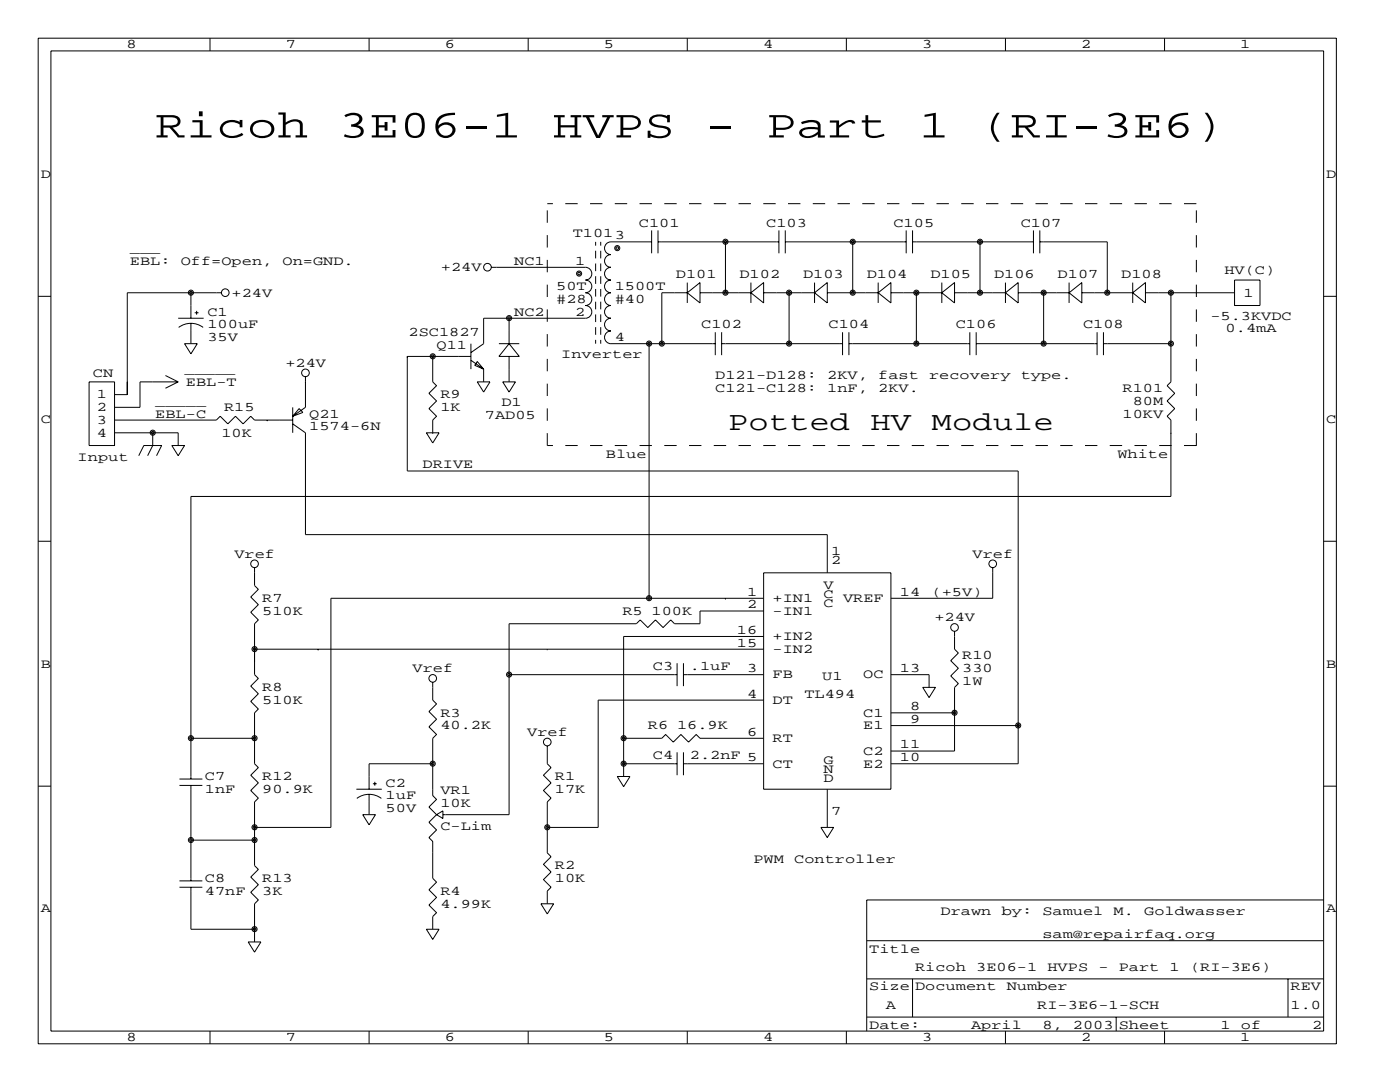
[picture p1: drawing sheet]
<svg xmlns="http://www.w3.org/2000/svg" width="279mm" height="216mm" viewBox="0 0 279 216" stroke-linecap="round" stroke-linejoin="round" font-family="sans-serif">
<g fill="none" stroke="#000" stroke-width=".2">
<path d="M7.6 7.6h259.1v200.7h-259.1zM10.2 10.2h254v195.5h-254zM41.9 7.6v2.6M73.7 7.6v2.6M105.4 7.6v2.6M137.2 7.6v2.6M168.9 7.6v2.6M200.7 7.6v2.6M232.4 7.6v2.6M7.6 59.1h2.6M38.1 58.4v5.1M44.2 58.4h-18.8v20.3h-2.5"/>
<path d="M98 53.3h18.8a1.27 1.27 0 0 1 1.3 1.3 1.27 1.27 0 0 1-1.3 1.3 1.27 1.27 0 0 1 1.3 1.3 1.27 1.27 0 0 1-1.3 1.2 1.27 1.27 0 0 1 1.3 1.3 1.27 1.27 0 0 1-1.3 1.3 1.27 1.27 0 0 1 1.3 1.2 1.27 1.27 0 0 1-1.3 1.3h-20.3v5.1l-2.5 1.8M118.9 48.3v.7M118.9 50v1.6M118.9 52.6v1.5M118.9 55.1v1.5M118.9 57.7v1.5M119.9 48.3v.7M119.9 50v1.6M119.9 52.6v1.5M119.9 55.1v1.5M119.9 57.7v1.5M130 48.3h-8.1a1.27 1.27 0 0 0-1.3 1.2 1.27 1.27 0 0 0 1.3 1.3 1.27 1.27 0 0 0-1.3 1.3 1.27 1.27 0 0 0 1.3 1.2 1.27 1.27 0 0 0-1.3 1.3 1.27 1.27 0 0 0 1.3 1.3 1.27 1.27 0 0 0-1.3 1.3 1.27 1.27 0 0 0 1.3 1.2 1.27 1.27 0 0 0-1.3 1.3 1.27 1.27 0 0 0 1.3 1.3 1.27 1.27 0 0 0-1.3 1.2 1.27 1.27 0 0 0 1.3 1.3 1.27 1.27 0 0 0-1.3 1.3 1.27 1.27 0 0 0 1.3 1.2 1.27 1.27 0 0 0-1.3 1.3 1.27 1.27 0 0 0 1.3 1.3h20.8"/>
<path d="M130 46v4.5M131.3 48.3h24.1M131.3 46v4.5M137.2 56.4v4.1M137.2 58.4h-5.1v10.2M137.2 58.4l2.5-2v4.1zM139.7 58.4h10.2M144.8 48.3v10.1M149.9 58.4l2.5-2v4.1zM149.9 56.4v4.1M152.4 58.4h10.2M155.4 46v4.5"/>
<path d="M156.7 48.3h24.1M156.7 46v4.5M157.5 58.4v10.2M162.6 58.4l2.5-2v4.1zM162.6 56.4v4.1M165.1 58.4h10.2M170.2 48.3v10.1M175.3 58.4l2.5-2v4.1zM175.3 56.4v4.1M177.8 58.4h10.2M180.8 46v4.5M182.1 46v4.5"/>
<path d="M182.1 48.3h24.1M182.9 58.4v10.2M188 58.4l2.5-2v4.1zM188 56.4v4.1M190.5 58.4h10.2M195.6 48.3v10.1M200.7 56.4v4.1M200.7 58.4l2.5-2v4.1zM203.2 58.4h10.2M206.2 46v4.5M207.5 48.3h13.5v10.1M207.5 46v4.5"/>
<path d="M208.3 58.4v10.2M213.4 58.4l2.5-2v4.1zM213.4 56.4v4.1M215.9 58.4h10.2M226.1 58.4l2.5-2v4.1zM226.1 56.4v4.1M228.6 58.4h17.8M233.7 58.4v17.8l-.8 .8 1.5 1.5-1.5 1.5 1.5 1.5-1.5 1.6 .8 .7v15.3h-195.6v56.3M246.4 55.9h5.1v5.1h-5.1zM264.2 59.1h2.5M17.8 76.2h5.1v12.7h-5.1zM33 74.9l2.6 1.3"/>
<path d="M35.6 63.5h5M35.6 76.2l-2.6 1.3M35.6 76.2h-7.7v5.1h-5M35.7 65.3a4.1 4.1 0 0 1 4.8 0M36.8 68.6h2.6l-1.3 2zM38.1 64.5v4.1M38.9 62.4h.7M39.2 62v.8M61 76.2h.1M61 75.2v6.1l-2.6 1.8M81.3 71.1h.1M81.3 71.1v22.9h121.9v58.4h-25.4"/>
<path d="M81.3 71.1h12.7M86.4 71.1v5.1l.7 .8-1.5 1.5 1.5 1.5-1.5 1.5 1.5 1.6-.7 .7v2.6M94 68.6v5.1M94 71.9l2.5 1.8M95.2 76.2h2.6l-1.3 2zM95.2 72.1l1.3 1.6-1.8-.8zM96.5 73.7v2.5M99.6 68.6h4M100.3 76.2h2.6l-1.3 2zM101.6 63.5v5.1M101.6 71.1v5.1M101.6 68.6l2 2.5h-4z"/>
<path d="M118.9 60.2v1.5M118.9 62.7v1.6M118.9 65.3v1.5M118.9 67.8v.8M119.9 60.2v1.5M119.9 62.7v1.6M119.9 65.3v1.5M119.9 67.8v.8M129.5 68.6v50.8M142.7 66.3v4.6M144 68.6h24.1M144 66.3v4.6"/>
<path d="M168.1 66.3v4.6M169.4 68.6h24.1M169.4 66.3v4.6M193.5 66.3v4.6M194.8 68.6h24.1M194.8 66.3v4.6M218.9 66.3v4.6M220.2 68.6h13.5M220.2 66.3v4.6M22.9 83.8h20.3l.7-.7 1.6 1.5 1.5-1.5 1.5 1.5 1.5-1.5 .8 .7h7.6M22.9 86.4h12.7v2.5M27.7 90.9l1-2h3.6l-1.1 2"/>
<path d="M30.5 86.4v2.5l-1 2M34.3 88.9h2.5l-1.2 2zM53.3 83.8h.1M58.4 84.6l2.6 1.8v20.3h104.1v7.6M58.4 81.3v5.1M59.7 81.5l.8 .8-2.1 .8zM85.1 86.4h2.5l-1.2 2zM86.4 86.4h.1M233.7 86.4h.1M7.6 108h2.6M50.8 113.3v3.5l.8 .8-1.6 1.5 1.6 1.5-1.6 1.6 1.6 1.5-.8 .8v10.1l.8 .8-1.6 1.5 1.6 1.5-1.6 1.6 1.6 1.5-.8 .7v10.2l.8 .8-1.6 1.5 1.6 1.5-1.6 1.5 1.6 1.6-.8 .7v12.7l.8 .8-1.6 1.5 1.6 1.5-1.6 1.6 1.6 1.5-.8 .7v7.7M144.8 119.4h.1"/>
<path d="M152.4 114.3h25.4v43.2h-25.4zM152.4 119.4h-86.4v45.7h-15.2M198.1 113.3v6.1h-20.3M264.2 108h2.5M50.8 129.5h101.6M63.5 129.5h.1M86.4 136.1v3.6l.7 .8-1.5 1.5 1.5 1.5-1.5 1.5 1.5 1.6-.7 .7v11.4l.7 .8-1.5 1.5 1.5 1.6M101.6 134.6h33.5M109.2 129.5h.1M135.1 132.3v4.6M136.4 132.3v4.6M136.4 134.6h16"/>
<path d="M152.4 121.9h-12.7v2.6h-5.1l-.7-.8-1.6 1.5-1.5-1.5-1.5 1.5-1.5-1.5-.8 .8h-25.4v38.1h-13.2M152.4 139.7h-33v25.4h-10.2M152.4 127h-27.9v27.9M177.8 134.6h7.6v2.6M184.1 137.2h2.6l-1.3 2zM190.5 126v3.5l.8 .8-1.6 1.5 1.6 1.5-1.6 1.6 1.6 1.5-.8 .8v12.7h-12.7M7.6 156.9h2.6M35.8 156.7h4.6M35.8 155.4h4.6M38.1 156.7v19.1M38.1 147.3h12.7M71.1 157.5h5.1"/>
<path d="M71.2 159.3a4.1 4.1 0 0 1 4.9 0M73.7 158.5v4.1M74.4 156.4h.8M74.8 156v.8M86.4 152.4h-12.7v5.1M109.2 148.8v3.6l.8 .8-1.5 1.5 1.5 1.5-1.5 1.5 1.5 1.6-.8 .7v10.2l.8 .7-1.5 1.6 1.5 1.5-1.5 1.5 1.5 1.5-.8 .8v2.5M123.2 154.9h2.5l-1.2 2.1zM124.5 147.3h7.6l.7-.7 1.6 1.5 1.5-1.5 1.5 1.5 1.5-1.5 .8 .7h12.7M124.5 152.4h10.6M135.1 150.1v4.6M136.4 152.4h16M136.4 150.1v4.6"/>
<path d="M165.1 157.5v7.6M177.8 142.2h12.7M177.8 144.8h25.4M203.2 144.8h.1M264.2 156.9h2.5M35.8 177h4.6M35.8 175.8h4.6M38.1 177v8.4h12.7M38.1 167.6h12.7M72.4 162.6h2.5l-1.2 2zM87.1 162.6l-1.5 1.5 1.5 1.5-1.5 1.5 .8 .8v7.4l.7 .7-1.5 1.5 1.5 1.6-1.5 1.5 1.5 1.5-.7 .8v2.5M87.1 162.6l1.3-.8v1.5z"/>
<path d="M163.8 165.1h2.6l-1.3 2zM264.2 179.6h-91.2v26.1M49.5 188h2.6l-1.3 2zM85.1 185.4h2.5l-1.2 2.1zM107.9 180.3h2.6l-1.3 2.1zM173 195.3h91.2M173 187.7h91.2M182.1 195.3v7.6M257 195.3v7.6M41.9 205.7v2.6M73.7 205.7v2.6M105.4 205.7v2.6"/>
<path d="M137.2 205.7v2.6M168.9 205.7v2.6M173 202.9h91.2M200.7 205.7v2.6M222.8 202.9v2.8M232.4 205.7v2.6"/>
<circle cx="38.1" cy="58.4" r=".51"/>
<circle cx="38.1" cy="58.4" r=".25"/>
<circle cx="45" cy="58.4" r=".76"/>
<circle cx="97.3" cy="53.3" r=".76"/>
<circle cx="115.6" cy="54.6" r=".51"/>
<circle cx="115.6" cy="54.6" r=".25"/>
<circle cx="123.2" cy="49.5" r=".51"/>
<circle cx="123.2" cy="49.5" r=".25"/>
<circle cx="144.8" cy="58.4" r=".51"/>
<circle cx="144.8" cy="48.2" r=".51"/>
<circle cx="144.8" cy="48.2" r=".25"/>
<circle cx="144.8" cy="58.4" r=".25"/>
<circle cx="157.5" cy="58.4" r=".51"/>
<circle cx="157.5" cy="58.4" r=".25"/>
<circle cx="170.2" cy="58.4" r=".51"/>
<circle cx="170.2" cy="48.2" r=".51"/>
<circle cx="170.2" cy="48.2" r=".25"/>
<circle cx="170.2" cy="58.4" r=".25"/>
<circle cx="182.9" cy="58.4" r=".51"/>
<circle cx="182.9" cy="58.4" r=".25"/>
<circle cx="195.6" cy="58.4" r=".51"/>
<circle cx="195.6" cy="48.2" r=".51"/>
<circle cx="195.6" cy="48.2" r=".25"/>
<circle cx="195.6" cy="58.4" r=".25"/>
<circle cx="208.3" cy="58.4" r=".51"/>
<circle cx="208.3" cy="58.4" r=".25"/>
<circle cx="221" cy="58.4" r=".51"/>
<circle cx="221" cy="58.4" r=".25"/>
<circle cx="233.7" cy="58.4" r=".51"/>
<circle cx="233.7" cy="58.4" r=".25"/>
<circle cx="61" cy="74.4" r=".76"/>
<circle cx="86.4" cy="71.1" r=".51"/>
<circle cx="86.4" cy="71.1" r=".25"/>
<circle cx="101.6" cy="63.5" r=".51"/>
<circle cx="101.6" cy="63.5" r=".25"/>
<circle cx="129.5" cy="68.6" r=".51"/>
<circle cx="129.5" cy="68.6" r=".25"/>
<circle cx="132.1" cy="68.6" r=".51"/>
<circle cx="132.1" cy="68.6" r=".25"/>
<circle cx="157.5" cy="68.6" r=".51"/>
<circle cx="157.5" cy="68.6" r=".25"/>
<circle cx="182.9" cy="68.6" r=".51"/>
<circle cx="182.9" cy="68.6" r=".25"/>
<circle cx="208.3" cy="68.6" r=".51"/>
<circle cx="208.3" cy="68.6" r=".25"/>
<circle cx="233.7" cy="68.6" r=".51"/>
<circle cx="233.7" cy="68.6" r=".25"/>
<circle cx="30.5" cy="86.3" r=".51"/>
<circle cx="30.5" cy="86.3" r=".25"/>
<circle cx="50.8" cy="112.5" r=".76"/>
<circle cx="129.5" cy="119.4" r=".51"/>
<circle cx="129.5" cy="119.4" r=".25"/>
<circle cx="198.1" cy="112.5" r=".76"/>
<circle cx="50.8" cy="129.5" r=".51"/>
<circle cx="50.8" cy="129.5" r=".25"/>
<circle cx="86.4" cy="135.4" r=".76"/>
<circle cx="101.6" cy="134.6" r=".51"/>
<circle cx="101.6" cy="134.6" r=".25"/>
<circle cx="190.5" cy="125.2" r=".76"/>
<circle cx="38.1" cy="147.3" r=".51"/>
<circle cx="38.1" cy="147.3" r=".25"/>
<circle cx="50.8" cy="147.3" r=".51"/>
<circle cx="50.8" cy="147.3" r=".25"/>
<circle cx="86.4" cy="152.4" r=".51"/>
<circle cx="86.4" cy="152.4" r=".25"/>
<circle cx="109.2" cy="148.1" r=".76"/>
<circle cx="124.5" cy="152.4" r=".51"/>
<circle cx="124.5" cy="147.3" r=".51"/>
<circle cx="124.5" cy="147.3" r=".25"/>
<circle cx="124.5" cy="152.4" r=".25"/>
<circle cx="190.5" cy="142.2" r=".51"/>
<circle cx="190.5" cy="142.2" r=".25"/>
<circle cx="203.2" cy="144.8" r=".51"/>
<circle cx="203.2" cy="144.8" r=".25"/>
<circle cx="38.1" cy="167.6" r=".51"/>
<circle cx="38.1" cy="167.6" r=".25"/>
<circle cx="50.8" cy="165.1" r=".51"/>
<circle cx="50.8" cy="167.6" r=".51"/>
<circle cx="50.8" cy="165.1" r=".25"/>
<circle cx="50.8" cy="167.6" r=".25"/>
<circle cx="109.2" cy="165.1" r=".51"/>
<circle cx="109.2" cy="165.1" r=".25"/>
<circle cx="50.8" cy="185.4" r=".51"/>
<circle cx="50.8" cy="185.4" r=".25"/>
</g>
<path d="M238.8 40.6h-129.6M109.2 88.9v-48.3M238.8 88.9v-48.3M238.8 88.9h-129.6" fill="none" stroke="#000" stroke-width=".2" stroke-dasharray="2.5" stroke-linecap="butt"/>
<g font-size="7.9">
<text x="31" y="27.4">Ricoh</text>
<text x="67.6" y="27.4">3E06-1</text>
<text x="110.2" y="27.4">HVPS</text>
<text x="140.7" y="27.4">-</text>
<text x="152.9" y="27.4">Part</text>
<text x="183.4" y="27.4">1</text>
<text x="195.6" y="27.4">(RI-3E6)</text>
</g>
<g font-size="5.3">
<text x="145.3" y="85.9">Potted</text>
<text x="173.7" y="85.9">HV</text>
<text x="185.9" y="85.9">Module</text>
</g>
<g font-size="2.6">
<text x="25.3" y="9.7">8</text>
<text x="57" y="9.7">7</text>
<text x="88.8" y="9.7">6</text>
<text x="120.5" y="9.7">5</text>
<text x="152.3" y="9.7">4</text>
<text x="184" y="9.7">3</text>
<text x="215.8" y="9.7">2</text>
<text x="247.5" y="9.7">1</text>
<text x="8.1" y="35.5">D</text>
<text x="264.7" y="35.5">D</text>
<text x="114.3" y="47.2">T1013</text>
<text x="127.5" y="45.2">C101</text>
<text x="152.9" y="45.2">C103</text>
<text x="178.3" y="45.2">C105</text>
<text x="203.7" y="45.2">C107</text>
<text x="25.9" y="52.8">EBL:</text>
<text x="25.9" y="50.3">___</text>
<text x="36.1" y="52.8">Off=Open,</text>
<text x="56.4" y="52.8">On=GND.</text>
<text x="102.6" y="52.8">NC1</text>
<text x="114.8" y="52.8">1</text>
<text x="46.2" y="59.2">+24V</text>
<text x="88" y="54.1">+24V</text>
<text x="111" y="57.9">50T</text>
<text x="122.7" y="57.9">1500T</text>
<text x="134.9" y="55.4">D101</text>
<text x="147.6" y="55.4">D102</text>
<text x="160.3" y="55.4">D103</text>
<text x="173" y="55.4">D104</text>
<text x="185.7" y="55.4">D105</text>
<text x="198.4" y="55.4">D106</text>
<text x="211.1" y="55.4">D107</text>
<text x="223.8" y="55.4">D108</text>
<text x="244.3" y="54.6">HV(C)</text>
<text x="248.2" y="59.2">1</text>
<text x="41.4" y="63">C1</text>
<text x="41.4" y="65.5">100uF</text>
<text x="102.6" y="63">NC2</text>
<text x="111" y="60.5">#28</text>
<text x="114.8" y="63">2</text>
<text x="122.7" y="60.5">#40</text>
<text x="140" y="65.5">C102</text>
<text x="165.4" y="65.5">C104</text>
<text x="190.8" y="65.5">C106</text>
<text x="216.2" y="65.5">C108</text>
<text x="241.6" y="63.8">-5.3KVDC</text>
<text x="41.4" y="68.1">35V</text>
<text x="81.5" y="67.1">2SC1827</text>
<text x="87.1" y="69.6">Q11</text>
<text x="112" y="71.4">Inverter</text>
<text x="122.7" y="68.1">4</text>
<text x="244.6" y="66.3">0.4mA</text>
<text x="18.5" y="75.2">CN</text>
<text x="36.8" y="74.4">_____</text>
<text x="37.1" y="77">EBL-T</text>
<text x="56.9" y="73.2">+24V</text>
<text x="142.7" y="75.7">D121-D128:</text>
<text x="165.1" y="75.7">2KV,</text>
<text x="175.3" y="75.7">fast</text>
<text x="185.4" y="75.7">recovery</text>
<text x="203.7" y="75.7">type.</text>
<text x="19.3" y="79.5">1</text>
<text x="19.3" y="82">2</text>
<text x="31" y="83.3">EBL-C</text>
<text x="31" y="80.8">_____</text>
<text x="44.7" y="82">R15</text>
<text x="61.7" y="83.3">Q21</text>
<text x="87.9" y="79.5">R9</text>
<text x="87.9" y="82">1K</text>
<text x="96.8" y="83.6">7AD05</text>
<text x="100.1" y="81">D1</text>
<text x="142.7" y="78.2">C121-C128:</text>
<text x="165.1" y="78.2">1nF,</text>
<text x="175.3" y="78.2">2KV.</text>
<text x="224" y="78.2">R101</text>
<text x="224" y="83.3">10KV</text>
<text x="226.1" y="80.8">80M</text>
<text x="8.1" y="84.3">C</text>
<text x="19.3" y="84.6">3</text>
<text x="19.3" y="87.1">4</text>
<text x="44.2" y="87.1">10K</text>
<text x="61.7" y="85.9">1574-6N</text>
<text x="264.7" y="84.3">C</text>
<text x="15.5" y="91.9">Input</text>
<text x="84.3" y="93.5">DRIVE</text>
<text x="120.9" y="91.4">Blue</text>
<text x="223" y="91.4">White</text>
<text x="46.8" y="111.3">Vref</text>
<text x="165.9" y="110.7">1</text>
<text x="165.9" y="112.5">2</text>
<text x="194.1" y="111.3">Vref</text>
<text x="149.1" y="118.9">1</text>
<text x="164.3" y="117.6">V</text>
<text x="164.3" y="119.4">C</text>
<text x="179.6" y="118.9">14</text>
<text x="185.9" y="118.9">(+5V)</text>
<text x="52.3" y="120.1">R7</text>
<text x="52.3" y="122.7">510K</text>
<text x="124.2" y="122.7">R5 100K</text>
<text x="149.1" y="121.4">2</text>
<text x="154.2" y="120.1">+IN1</text>
<text x="154.2" y="122.7">-IN1</text>
<text x="164.3" y="121.2">C</text>
<text x="168.2" y="120.1">VREF</text>
<text x="186.5" y="124">+24V</text>
<text x="147.1" y="126.5">16</text>
<text x="147.1" y="129">15</text>
<text x="154.2" y="127.8">+IN2</text>
<text x="154.2" y="130.3">-IN2</text>
<text x="192" y="131.6">R10</text>
<text x="8.1" y="133.2">B</text>
<text x="52.3" y="137.9">R8</text>
<text x="82.3" y="134.1">Vref</text>
<text x="130.3" y="133.6">C3</text>
<text x="137.7" y="133.6">.1uF</text>
<text x="149.1" y="134.1">3</text>
<text x="154.2" y="135.4">FB</text>
<text x="164.1" y="135.6">U1</text>
<text x="172.3" y="135.4">OC</text>
<text x="179.6" y="134.1">13</text>
<text x="192" y="134.1">330</text>
<text x="192" y="136.7">1W</text>
<text x="264.7" y="133.2">B</text>
<text x="52.3" y="140.5">510K</text>
<text x="87.9" y="143">R3</text>
<text x="149.1" y="139.2">4</text>
<text x="154.2" y="140.5">DT</text>
<text x="160.5" y="139.2">TL494</text>
<text x="172.3" y="143">C1</text>
<text x="181.6" y="141.7">8</text>
<text x="87.9" y="145.5">40.2K</text>
<text x="105.2" y="146.8">Vref</text>
<text x="129.3" y="145.5">R6 16.9K</text>
<text x="149.1" y="146.8">6</text>
<text x="154.2" y="148.1">RT</text>
<text x="172.3" y="145.5">E1</text>
<text x="179.6" y="149.4">11</text>
<text x="181.6" y="144.3">9</text>
<text x="40.9" y="155.7">C7</text>
<text x="52.3" y="155.7">R12</text>
<text x="110.7" y="155.7">R1</text>
<text x="130.3" y="151.4">C4</text>
<text x="137.7" y="151.4">2.2nF 5</text>
<text x="154.2" y="153.2">CT</text>
<text x="164.3" y="152.4">G</text>
<text x="164.3" y="154.2">N</text>
<text x="164.3" y="156">D</text>
<text x="172.3" y="153.2">E2</text>
<text x="172.3" y="150.6">C2</text>
<text x="179.6" y="151.9">10</text>
<text x="40.9" y="158.2">1nF</text>
<text x="52.3" y="158.2">90.9K</text>
<text x="77" y="157">C2</text>
<text x="77" y="159.5">1uF</text>
<text x="87.9" y="158.5">VR1</text>
<text x="87.9" y="161">10K</text>
<text x="110.7" y="158.2">17K</text>
<text x="77" y="162.1">50V</text>
<text x="87.9" y="165.6">C-Lim</text>
<text x="165.9" y="162.6">7</text>
<text x="110.7" y="173.5">R2</text>
<text x="150.4" y="172.2">PWM</text>
<text x="158.5" y="172.2">Controller</text>
<text x="40.9" y="176">C8</text>
<text x="40.9" y="178.6">47nF</text>
<text x="52.3" y="176">R13</text>
<text x="52.3" y="178.6">3K</text>
<text x="87.9" y="178.6">R4</text>
<text x="110.7" y="176">10K</text>
<text x="8.1" y="182.1">A</text>
<text x="87.9" y="181.1">4.99K</text>
<text x="187.7" y="182.6">Drawn</text>
<text x="199.9" y="182.6">by:</text>
<text x="208" y="182.6">Samuel</text>
<text x="222.2" y="182.6">M.</text>
<text x="228.3" y="182.6">Goldwasser</text>
<text x="264.7" y="182.1">A</text>
<text x="173.5" y="190.2">Title</text>
<text x="208" y="187.2">sam@repairfaq.org</text>
<text x="173.5" y="197.6">Size Document</text>
<text x="182.6" y="193.8">Ricoh</text>
<text x="194.8" y="193.8">3E06-1</text>
<text x="200.9" y="197.6">Number</text>
<text x="209" y="193.8">HVPS</text>
<text x="219.2" y="193.8">-</text>
<text x="223.3" y="193.8">Part</text>
<text x="233.4" y="193.8">1</text>
<text x="237.5" y="193.8">(RI-3E6)</text>
<text x="257.6" y="197.6">REV</text>
<text x="176.8" y="201.4">A</text>
<text x="207" y="201.4">RI-3E6-1-SCH</text>
<text x="257.6" y="201.4">1.0</text>
<text x="25.3" y="207.8">8</text>
<text x="57" y="207.8">7</text>
<text x="88.8" y="207.8">6</text>
<text x="120.5" y="207.8">5</text>
<text x="152.3" y="207.8">4</text>
<text x="173.5" y="205.2">Date:</text>
<text x="184" y="207.8">3</text>
<text x="193.8" y="205.2">April</text>
<text x="208" y="205.2">8,</text>
<text x="214.1" y="205.2">2003 Sheet</text>
<text x="215.8" y="207.8">2</text>
<text x="243.6" y="205.2">1</text>
<text x="247.5" y="207.8">1</text>
<text x="247.7" y="205.2">of</text>
<text x="261.9" y="205.2">2</text>
</g>
</svg>
